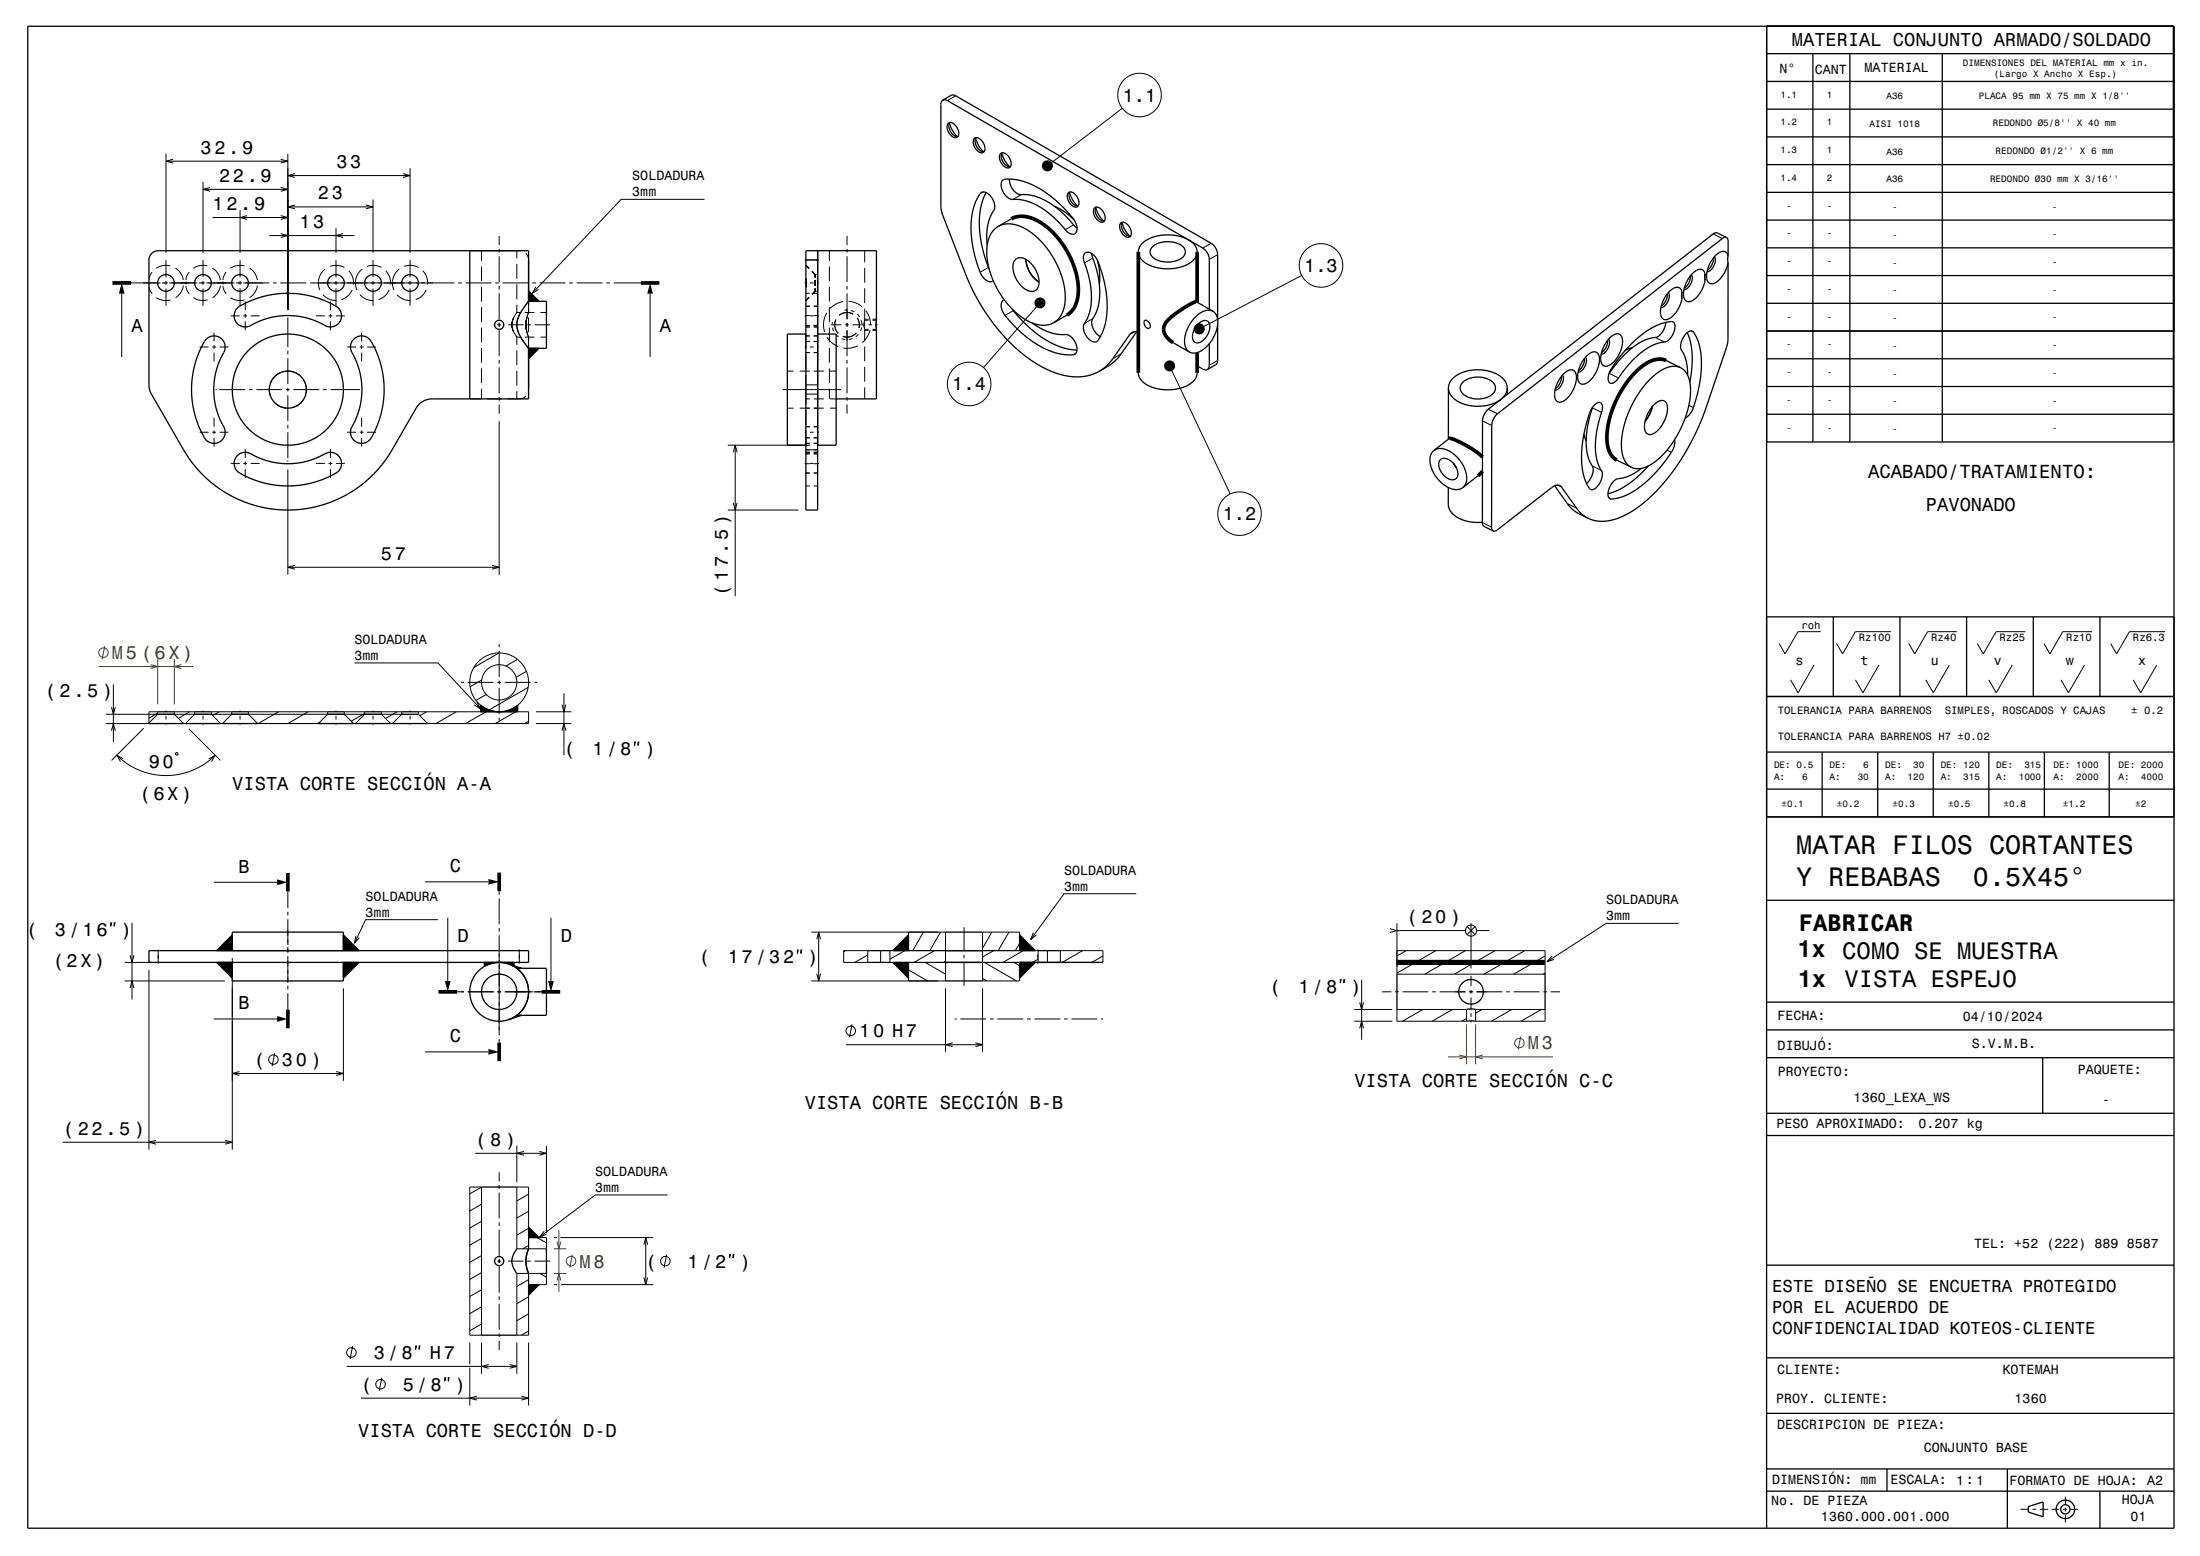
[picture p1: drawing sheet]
<svg xmlns="http://www.w3.org/2000/svg" width="594mm" height="420mm" viewBox="0 0 594 420" stroke-linecap="round" stroke-linejoin="round" font-family="sans-serif">
<g fill="#000">
<path d="M32.9 76.4l.7 2.9h-1.5z" fill-rule="evenodd"/>
<path d="M175.5 76.4l.8 2.9h-1.5z" fill-rule="evenodd"/>
<path d="M142.7 78.5l2.8 2.8h-2.8z" fill-rule="evenodd"/>
<path d="M142.7 94h2.8l-2.8 2.8z" fill-rule="evenodd"/>
<path d="M129.8 190.4a7.9 7.9 0 0 0 5 1.7h-5z" fill-rule="evenodd"/>
<path d="M134.8 192.1h.9a7.9 7.9 0 0 0 4.1-1.7v1.7z" fill-rule="evenodd"/>
<path d="M74.8 237.4l2.9 .7-2.9 .8z" fill-rule="evenodd"/>
<path d="M131.9 237.3l2.9 .7-2.9 .8z" fill-rule="evenodd"/>
<path d="M58.5 256.6l4.2-4.2v4.2z" fill-rule="evenodd"/>
<path d="M58.5 259.8h4.2v4.2z" fill-rule="evenodd"/>
<path d="M92.7 252.4l4.3 4.2h-4.3z" fill-rule="evenodd"/>
<path d="M92.7 259.8h4.3l-4.3 4.2z" fill-rule="evenodd"/>
<path d="M130.8 259.8h4l-1.7 .2-2.3 .9z" fill-rule="evenodd"/>
<path d="M134.8 259.8h4v1.1l-2.4-.9z" fill-rule="evenodd"/>
<path d="M241 256.6l4.3-4.2v4.2z" fill-rule="evenodd"/>
<path d="M241 259.8h4.3v4.2z" fill-rule="evenodd"/>
<path d="M275.3 252.4l4.2 4.2h-4.2z" fill-rule="evenodd"/>
<path d="M275.3 259.8h4.2l-4.2 4.2z" fill-rule="evenodd"/>
<path d="M74.8 274.3l2.9 .7-2.9 .8z" fill-rule="evenodd"/>
<path d="M120.1 264.8h1.6l-.8 2.9z" fill-rule="evenodd"/>
<path d="M137.3 260.2l3.5 1.2h-1.3z" fill-rule="evenodd"/>
<path d="M137.3 275.2l2.2-1.1h1.3z" fill-rule="evenodd"/>
<path d="M148 264.8h1.5l-.7 2.9z" fill-rule="evenodd"/>
<path d="M131.9 283.2l2.9 .7-2.9 .8z" fill-rule="evenodd"/>
<path d="M142.7 331.2l2.8 2.9h-2.8z" fill-rule="evenodd"/>
<path d="M142.7 346.8h2.8l-2.8 2.8z" fill-rule="evenodd"/>
<circle cx="282.8" cy="44.8" r="1.5"/>
<circle cx="280.8" cy="81.8" r="1.5"/>
<circle cx="315.8" cy="98.8" r="1.5"/>
<circle cx="323.8" cy="88.8" r="1.5"/>
</g>
<g fill="none" stroke="#000" stroke-width=".27">
<path d="M258 25.9l-2.2 1.3M303 29.2l-20.2 15.6M44.8 41.5v26.7M44.8 43.5h32.9M46.7 43l-1.9 .5 1.9 .5M54.8 49.1v19.1M54.8 51.1h22.9M56.7 50.6l-1.9 .5 1.9 .5M57.4 58.7h20.3M64.8 56.7v11.5M66.7 58.2l-1.9 .5 1.9 .5M75.8 58.2l1.9 .5-1.9 .5"/>
<path d="M75.8 50.6l1.9 .5-1.9 .5M75.8 43l1.9 .5-1.9 .5M77.7 41.5v42.2M77.7 55.8h23M77.7 47.4h33M79.6 55.3l-1.9 .5 1.9 .6M79.6 46.9l-1.9 .5 1.9 .5M98.8 55.3l1.9 .5-1.9 .6M100.7 53.8v14.4M108.8 46.9l1.9 .5-1.9 .5M110.7 45.4v22.8M190.2 53.8h-22.5l-24 25.4"/>
<path d="M265.4 51.8l-.8 .5M275.7 52.5l-2.2 1.3M32.9 79.3v17.1M35.4 76.4h7.9M40.2 77.6l.9 1.7M41.1 73.5l-.9 1.7M43.7 76.4h1.6M44.8 70.2v4.7M44.8 75.9v1M44.8 77.9v4.6M45.7 76.4h7.6M46 71.8a4.7 4.7 0 0 0-3.8 .6"/>
<path d="M47.4 72.4a4.8 4.8 0 0 1 2.1 3.2M49.5 77.1a4.7 4.7 0 0 1-2.1 3.3M50.2 77.2l.3 1.1 .6 1M50.2 76v.8M51.1 73.5l-.7 1-.2 1.1M53.7 76.4h1.6M54.8 70.2v4.7M54.8 75.9v1M54.8 77.9v4.6M55.7 76.4h7.6M56 71.8a4.7 4.7 0 0 0-3.8 .6M57.4 72.4a4.8 4.8 0 0 1 2.1 3.2"/>
<path d="M59.5 77.1a4.8 4.8 0 0 1-2.1 3.3M60.2 77.2l.2 .8 .7 1.3M60.2 76v.8M61.1 73.5l-.7 1-.2 1.1M63.7 76.4h1.6M64.8 70.2v4.7M64.8 75.9v1M64.8 77.9v4.6M65.7 76.4h7M66 71.8a4.7 4.7 0 0 0-3.8 .6M67.4 72.4a4.8 4.8 0 0 1 2.1 3.2M69.5 77.1a4.8 4.8 0 0 1-2.1 3.3"/>
<path d="M72.7 63.6h23M73.7 76.4h1M75.7 76.4h7M75.8 63.1l1.9 .5-1.9 .5M83.7 76.4h39M86 76.4l.4 1.9M86 76.3v.1M87.2 79.6a4.7 4.7 0 0 0 3.6 1.5M87.8 72.6a4.7 4.7 0 0 0-1.8 3.4M89.1 71.9a4.8 4.8 0 0 1 3.9 .3M90.7 61.6v6.6M90.7 70.2v4.7"/>
<path d="M90.7 75.9v1M90.7 77.9v4.6M92.6 63.1l-1.9 .5 1.9 .5M94.2 73.1a4.7 4.7 0 0 1 1.2 3.7M95.1 78.2a4.7 4.7 0 0 1-2.9 2.7M96 76.4l.4 1.9M96 76.3v.1M97.2 79.6a4.7 4.7 0 0 0 3.6 1.5M97.8 72.6a4.7 4.7 0 0 0-1.8 3.4M99.1 71.9a4.8 4.8 0 0 1 3.9 .3M100.7 70.2v4.7M100.7 75.9v1"/>
<path d="M100.7 77.9v4.6M104.2 73.1a4.7 4.7 0 0 1 1.2 3.7M105.1 78.2a4.8 4.8 0 0 1-2.9 2.7M106 76.4l.4 1.9M106 76.3v.1M107.2 79.6a4.7 4.7 0 0 0 3.6 1.5M107.8 72.6a4.7 4.7 0 0 0-1.8 3.4M109.1 71.9a4.8 4.8 0 0 1 3.9 .3M110.7 70.2v4.7M110.7 75.9v1M110.7 77.9v4.6M114.2 73.1a4.8 4.8 0 0 1 1.2 3.7"/>
<path d="M115.1 78.2a4.8 4.8 0 0 1-2.9 2.7M123.7 76.4h1M125.7 76.4h7M130 67.7v2.7M130 71.9v4M130 77.4v4M133.7 76.4h1M134.8 63.7v2.5M134.8 67.2v1M134.8 69.2v7M134.8 77.2v1M134.8 79.2v7"/>
<path d="M135.7 76.4h7M139.5 67.7v2.1M139.5 71.3v4M139.5 76.8v4M140.2 67.7h.4M142 68.4l.5 .8 .2 1M143.7 76.4h1M144.7 77.4l-1 1.8 1.7-1.1M145.7 76.4h7M153.7 76.4h1M155.7 76.4h7M163.7 76.4h1"/>
<path d="M165.7 76.4h7.3M175.5 79.3v17.1M217.3 70.2h3.8M217.3 76.4h.4M217.6 75.2l.1 1.2-.1 1.2M217.6 71.6l.8 .9M217.6 79.2h1M218.7 76.4h1M219.3 73.3l.8 .8M219.7 79.2h1.1M220.1 74.1v.8M220.1 75.6v1.5"/>
<path d="M220.1 77.9v.7M220.1 78.6l-.8 .9M220.1 78.6h.2M220.1 74.1h.2M220.5 78.6h.3M220.5 74.1h.3M220.7 76.4h.4M223.9 67.7v2.7M223.9 71.9v4M223.9 77.4v4M228.7 63.7v2.5M228.7 67.2v1"/>
<path d="M228.7 69.2v7M228.7 77.2v1M228.7 79.2v7M233.5 67.7v3.1M233.5 72.3v4M233.5 77.8v4M266.9 72.2l-2.3 1.3M289.9 60.7l-2.3 1.3M295 69.7l-2.2 1.3M327 65.7l-2.3 1.3M328.8 68.7l-2.3 1.3M351.5 74.4l-27.7 14.4"/>
<path d="M462.6 63.1l2.4 1.3M42.2 80.3a4.8 4.8 0 0 0 3.8 .7M52.2 80.3a4.8 4.8 0 0 0 3.8 .7M53.9 93.7h2.4M57.3 93.7h1M57.8 89.8v2.4M57.8 93.2v1M57.8 95.2v2.4M59.3 93.7h2.4M62.2 80.3a4.8 4.8 0 0 0 3.8 .7M62.3 85.3h2.4M65.7 85.3h1"/>
<path d="M66.2 81.4v2.4M66.2 84.8v1M66.2 86.8v2.4M67.7 85.3h2.4M77.7 85.7v8M77.7 94.7v1M77.7 96.7v7M85.3 85.3h2.4M88.7 85.3h1M89.2 81.4v2.4M89.2 84.8v1M89.2 86.8v2.4"/>
<path d="M90.7 85.3h2.4M93.7 93.7h2.4M97.1 93.7h1M97.6 89.8v2.4M97.6 93.2v1M97.6 95.2v2.4M99.1 93.7h2.4M130 82.9v4M130 88.4v4M130 93.9v4M130 99.4v4M133.2 87.7h.1"/>
<path d="M134.3 87.7h1M134.8 87.2v1M134.8 89.2v7M134.8 97.2v1M134.8 99.2v7M136.3 87.7h.1M137.2 87.7h4.2M138.2 87.7l.5 1.9M138.2 87.7a6.1 6.1 0 0 0 1.3 3.3v-.1M138.7 85.8l-.5 1.9M139.5 84.5v-.2l-1.1 2.1-.2 1.3M139.5 82.3v2h1.1"/>
<path d="M139.5 94.6v4M140.7 84.2a5.8 5.8 0 0 0-.8 5.4M141.5 82.9l1.2-1.6v3M141.7 91h2.6M141.7 84.3h2.6M142 87.7l.3 1.9M142 87.7l.1 1.5 .6 1.7M142.3 85.7l-.3 2M142.4 87.7h1M142.7 84.4l-.6 1.7-.1 1.6M142.7 91v3l-2.1-3h-1.1v2.1M142.7 85.7v4"/>
<path d="M144.4 87.7h4.1M145.9 91h1.6M145.9 84.3h1.6M217.3 93.7h.4M217.3 85.3h.4M217.6 95.2h1M217.6 92.2h1M217.6 87.8h1M217.6 82.7h1M217.6 90.7h1M217.6 88.3h1M217.6 85.2h1"/>
<path d="M217.6 90.2v4M217.6 95.7v4M218.4 80.3l-.8 .8M218.7 93.7h1M218.7 85.3h1M219.7 95.2h1.1M219.7 92.2h1.1M219.7 87.8h1.1M219.7 82.7h1.1M219.7 90.7h1.1M219.7 88.3h1.1M219.7 85.2h1.1"/>
<path d="M220.7 93.7h.4M220.7 85.3h.4M220.8 90.2v2.5M220.8 94.2v4M220.8 99.7v4M223.2 84.4a6.3 6.3 0 0 0-.5 5.2M223.3 91a6.3 6.3 0 0 0 3 2.5M223.9 82.9v4M223.9 88.4v4M223.9 93.9v4M223.9 99.4v4M224.4 87.7h2.8"/>
<path d="M224.8 87l-.1 .5M224.8 88.5l.3 .9M225.6 90.3l.8 .6M225.7 86.3a3.3 3.3 0 0 0 .6 3.7M227.3 91.4l.9 .2M227.6 81.4a6.3 6.3 0 0 0-3.5 1.8M228.2 87.7h1M228.7 87.2v1M228.7 89.2v7M228.7 97.2v1M228.7 99.2v7M228.7 83.7h-.7"/>
<path d="M229.1 81.3a6.3 6.3 0 0 1 3.7 1.5M229.7 83.8l1 .4M230.2 91.4l-1 .2M230.2 87.7h3.3M230.3 84.8a3.3 3.3 0 0 0-3.7 .3M231.2 89.8a3.3 3.3 0 0 1-3.6 1M231.4 85.8l.6 1.4-.1 1.3M231.5 84.8l.6 .7M231.6 93.3a6.4 6.4 0 0 1-3.9 .6M231.8 90.2l-.7 .7M232.5 86.5l.2 .9M232.6 88.4l-.3 1"/>
<path d="M233.5 86.4l-.2 1.3 .2 1.2M233.5 83.3v3.1M233.5 88.9v3.1M233.5 93.5v4M233.5 99v4M233.5 86.4h1M233.5 88.9h1M233.5 86.2h1M233.5 89.2h1M233.8 83.9a6.3 6.3 0 0 1 1.2 3.7M234.5 87.7h1M234.9 89.1a6.4 6.4 0 0 1-2 3.4"/>
<path d="M235.6 86.4h1l-.1 1.2M235.6 86.2h1M235.6 89.2h1M236.5 87.7h.5M236.5 87.7l.1 1.2h-1M273.6 83.8l-2.2 1.3M280.8 81.8l-15.3 17.4M290.5 95.3l-.8 .5M295 86l-2.2 1.3M302.7 95.5l-2.2 1.3M306.3 89.5l-1.3 .8M315.8 98.8l16.4 34.5"/>
<path d="M328.8 97.3l-2.3 1.3M447 91.1l2.4 1.2M456.6 89.3l.6 .3M53.9 116.7h2.4M57.3 116.7h1M57.8 112.8v2.4M57.8 116.2v1M57.8 118.2v2.4M58.2 105.2h.3M59.2 105.2h7M59.3 116.7h2.4M67.2 105.2h1"/>
<path d="M69.2 105.2h7M72.7 104.8l.1 1.1 .3 1.2M73.9 108.4a5 5 0 0 0 3.5 1.8M75.8 100.5a5 5 0 0 0-2.7 2.8M77.2 105.2h1M77.3 100.2a5 5 0 0 1 3.7 1.2M77.7 104.7v1M77.7 106.7v7M77.7 114.7v1M77.7 116.7v7M79.2 105.2h7M82 102.5a5 5 0 0 1 .6 3.9"/>
<path d="M82 107.7a5 5 0 0 1-3.1 2.3M87.2 105.2h1M89.2 105.2h8M93.7 116.7h2.4M97.1 116.7h1M97.6 112.8v2.4M97.6 116.2v1M97.6 118.2v2.4M99.1 116.7h2.4M130 104.9v2.8h-3.2M131.5 107.7h4M134.8 107.2v1"/>
<path d="M134.8 109.2v2.5M134.8 113.7v41.4M139.5 100.1v4M139.5 105.6v2.1M142 106.9l-1.3 .7-3.7 .1M142.7 105.2v.4M211.3 105.2h15.8M212.6 110.2h1.7M212.6 100.2h1.7M215.9 110.2h2.7M215.9 100.2h2.7M217.3 116.7h.4"/>
<path d="M217.6 107.7h1M217.6 103.9h3.2M217.6 106.4h3.2M217.6 118.2h1M217.6 115.2h1M217.6 119.7h1M217.6 101.2v8M217.6 110.7v4M217.6 116.2v4M218.7 116.7h1M219.7 107.7h2.7M219.7 110.2h2.7"/>
<path d="M219.7 118.2h1.1M219.7 115.2h1.1M219.7 119.7h1.1M219.7 100.2h2.7M220.7 116.7h.4M220.8 105.2v2.5M223.9 104.9v2.8M224.1 107.7h1.7M224.1 110.2h1.7M224.1 100.2h1.7M228.7 107.2v1M228.7 109.2v2.5"/>
<path d="M233.5 104.5v3.2M400.3 113.6l2.5 1.3M401.8 110.5l2.5 1.2M429.9 110.1l2.5 1.2M434.5 100.8l2.5 1.2M456 109.4l1.2 .6M62.3 125.1h2.4M65.7 125.1h1M66.2 121.2v2.4M66.2 124.6v1M66.2 126.6v2.4M67.7 125.1h2.4"/>
<path d="M77.7 124.3v.4M77.7 126.7v28.4M85.3 125.1h2.4M88.7 125.1h1M89.2 121.2v2.4M89.2 124.6v1M89.2 126.6v2.4M90.7 125.1h2.4M196.5 137.7h19.1M196.5 120.2h22.3M198 135.7l.5 2 .5-2M198 122.1l.5-1.9 .5 1.9"/>
<path d="M198.5 120.2v40.8M217.3 125.1h.4M217.6 121.4h3.2M217.6 122.5h1M217.6 127.7h1M217.6 122.1h1M217.6 131.2h1M217.6 125.2h1M218.7 125.1h1M219.7 122.5h1.1M219.7 127.7h1.1M219.7 122.1h1.1"/>
<path d="M219.7 131.2h1.1M219.7 125.2h1.1M220.7 125.1h.4M420.5 130.9l1.1 .6M423.2 135.9l2.5 1.3M429.9 125.8l2.5 1.2M434.4 134.4l.7 .3M450.1 121.5l1.2 .6M77.7 153.1h57.1M79.6 152.6l-1.9 .5 1.9 .5M132.8 152.6l2 .5-2 .5M400.2 141.1l2.5 1.2"/>
<path d="M95.7 178.9h22.5l11.5 12.4M134.7 176.3l-6.8 3.9M134.8 173.9v.8M134.8 175.7v7M139.7 178l-3.1 1.8M489.8 179.5l-4.3 7.5-2-3.5M491.6 170.5h-6.1l-3.5 6-1.6-2.8M507.3 179.5l-4.3 7.5-2-3.5M510.6 170.5h-9.7l-3.4 6-1.6-2.8M526.3 179.5l-4.3 7.5-2-3.5M528.3 170.5h-7.9l-3.4 6-1.6-2.8M543.3 179.5l-4.3 7.5-2-3.5"/>
<path d="M546.8 170.5h-7.9l-3.4 6-1.6-2.8M562.8 179.5l-4.3 7.5-2-3.5M564.8 170.5h-7.9l-3.4 6-1.6-2.8M582.3 179.5l-4.3 7.5-2-3.5M584.6 170.5h-9.6l-3.5 6-1.6-2.8M28.6 195.3h77.9M28.6 192.8h80.4M30.1 190.9l.5 1.9 .5-1.9M30.1 197.2l.5-1.9 .5 1.9M30.6 184.7v15.6M38.8 196.6l-8.7 8.7M40.2 192.1h2.4v.7l-2.4 2.4z"/>
<path d="M42.6 192.5l-2.4 1.4M44.8 191.8v.4M44.8 193.2v1M44.8 195.2v.4M49.6 195.3l-2.5-2.5v-.7h5.5v.7l-2.4 2.5M51 196.7l8.5 8.6M51.2 192.1l-3 1.8M54.8 191.8v.4M54.8 193.2v1M54.8 195.2v.4M59.2 192.1l-1.8 1.1M59.6 195.3l-2.5-2.5v-.7h5.5v.7l-2.4 2.5"/>
<path d="M64.8 191.8v.4M64.8 193.2v1M64.8 195.2v.4M67.2 192.1l-.1 .1M69.6 195.3l-2.5-2.5v-.7h21.4v.7l-2.5 2.5M75.2 192.1l-5.5 3.2M83.2 192.1l-5.5 3.2M86.3 195l-.6 .3M90.7 191.8v.4M90.7 193.2v1M90.7 195.2v.4M95.5 195.3l-2.5-2.5v-.7h5.5v.7l-2.5 2.5"/>
<path d="M98.5 192.6l-3.7 2.1M100.7 191.8v.4M100.7 193.2v1M100.7 195.2v.4M105.5 195.3l-2.5-2.5v-.7h5.5v.7l-2.5 2.5M107.2 192.1l-3.1 1.8M110.7 191.8v.4M110.7 193.2v1M110.7 195.2v.4M113 192.1h29.7v3.2h-27.2l-2.5-2.5zM115.2 192.1l-1.8 1.1M123.2 192.1l-5.5 3.2"/>
<path d="M124.5 184.2h.8M126.3 184.2h7M128.8 189.5l.9 1.8-1.7-1.1M130.1 183.6l-3.2 1.8M131.2 192.1l-5.5 3.2M131.3 187.5l-2.8 1.6M134.3 184.2h1M134.8 183.7v1M134.8 185.7v7M134.8 193.7v.8M136.3 184.2h7M139.2 192.1l-5.5 3.2"/>
<path d="M142.1 181.2l-2.8 1.6M142.6 185.6l-10.5 6M142.7 194.7l-1 .6M144.3 184.2h.8M144.7 195.3h9.6M144.7 192.1h9.6M151.7 190.2l.6 1.9 .5-1.9M151.7 197.2l.6-1.9 .5 1.9M152.3 187.1v16.7M31.5 203.8l2.7 2.3 3.5 1.9 3.4 1 3.7 .3 3.7-.3 3.6-1.1 3.1-1.7 2.9-2.4M33.3 204.8l-1.8-1 1 1.8M47.4 203.4l.5-.3 .2 .5-.5 .2z"/>
<path d="M56.4 204.8l1.7-1-1 1.8M171.3 200.3h.3l-.3 .9zM172.3 200.3h.2l-.2 .9zM57.7 238.1h17.1M114.8 238h17.1M29.9 249.1h.2l-.2 .9zM30.8 249.1h.3l-.3 .9zM33.6 259.8h7.1M35.1 257.8l.5 2 .6-2M35.6 249.1v20.7M42.7 256.3v3.8M62.7 258.6v51.7"/>
<path d="M77.7 240.6v4.5M77.7 246.1v1M77.7 248.1v7M77.7 255.6v1.5M77.7 258.1v7.2M96.1 252.6l-.4 2 1.3-1.5M118.2 248.2h-19.5l-3 6.4M120.9 247.7v17.1M134.8 240.5v1M134.8 242.5v7M134.8 250.5v1M134.8 252.5v27"/>
<path d="M140.2 256.3v3.8M148.8 247.7v17.1M215.3 256.4h.2l-.2 1zM216.2 256.4h.3l-.3 1zM219 251.6h36.3v13.2h-36.3M220.5 253.5l.5-1.9 .6 1.9M221 251.6v13.2M227.8 256.6h6.5v3.2h-6.5zM228.3 256.6l-.5 .3M234.3 257.8l-3.5 2M237.8 256.6v3.2M244.3 256.6l-4 2.3"/>
<path d="M245.3 251.6v5M245.3 259.8v5M249.3 251.6l-2.9 5M249.8 259.8l5.5 3.2M252.3 256.6l-5.5 3.2M253.9 251.6l-2.8 5M255.3 259.5l-.5 .3M255.3 256.6h-15v3.2h15M260.3 250.3v6.4M260.3 257.7v1M260.3 259.7v6.4M265.3 256.6h15v3.2h-15"/>
<path d="M265.8 259.8l8.6 5M267.8 251.6l-2.5 4.3M268.3 256.6l-3 1.7M272.4 251.6l-2.9 5M273.8 259.8l1.5 .8M275.3 254.6l-1.2 2M275.3 256.6v-5h-10v13.2h10v-5M276.3 256.6l-5.5 3.2M279 251.7l-.7 1.9 1.5-1.3M280.2 256.3v.4M280.2 257.7v1M280.2 259.7v.4"/>
<path d="M280.3 258.9l-1.5 .9M282.8 256.6v3.2M286.3 256.6h11.5v3.2h-11.5zM292.3 256.6l-5.5 3.2M297.8 258l-3 1.8M306.8 241.2h-19.5l-9 12.4M375.2 250.7l2 .5-2 .5M377.2 259.8h40M377.2 249.2v13.8h40v-6.4h-40M377.2 251.2h18.5M379.7 256.6l-2.5 1.4M387.7 256.6l-10.5 6.1"/>
<path d="M395.7 256.6l-11 6.4M396.1 250.1l2.1 2.2M397.2 249.2v12.2M398.2 250.1l-2.1 2.2M398.7 251.2h3.5M403.7 256.6l-11 6.4M411.7 256.6l-11 6.4M417.2 258l-8.5 5M419 258.1l-1.3 1.5 1.9-.6M453.2 249.2h-19.5l-16 10.4M33.6 264.8h27.1M35.1 266.7l.5-1.9 .6 1.9"/>
<path d="M40.2 261.8v48.5M57.7 275h17.1M77.7 266.1v1M77.7 268.1v4.4M92.7 266.8v25M123.4 267.7h1.9M124.5 267.7h.8M126.3 267.7h7M134.3 267.7h1M136.3 267.7h7.7M144.3 267.7h4M220.5 262.8l.5 2 .6-2"/>
<path d="M230.1 276.5l-.7 3.5M245.3 261.8l5.1 3M255.3 266.8v17.2M257.8 275h.5M259.3 275h7M265.3 264.1l1.1 .7M265.3 266.8v17.2M267.3 275h1M269.3 275h7M277.3 275h1M279.3 275h7M287.3 275h1"/>
<path d="M289.3 275h7M297.3 275h.5M361.9 264.4h.2l-.2 1zM362.8 264.4h.3l-.3 1zM365.6 275.7h10.3M365.6 272.5h10.3M367.1 277.6l.5-1.9 .6 1.9M367.1 270.5l.5 2 .6-2M367.6 264.4v16.3M373.2 267.7h2.5M376.7 267.7h1M377.2 272.5h18.7v3.2h-18.7z"/>
<path d="M378.7 267.7h7M384.2 272.5l-5.5 3.2M386.7 267.7h1M388.7 267.7h7M392.2 272.5l-5.5 3.2M395.9 274.9l-1.2 .8M396.7 267.7h1M397.2 263.4v2.8M397.2 267.2v1M397.2 269.2v3.3M397.2 273.5v1M397.2 275.5v.5"/>
<path d="M398.4 272.5h18.8v3.2h-18.8zM398.7 267.7h7M400.2 272.5l-1.8 1M406.7 267.7h1M408.2 272.5l-5.5 3.2M408.7 267.7h7M416.2 272.5l-5.5 3.2M416.7 267.7h1M417.2 262.7l-.5 .3M418.7 267.7h2.5M62.7 289.8h30M64.6 289.2l-1.9 .6 1.9 .5"/>
<path d="M74.2 284.3l-.7 3.5M90.8 289.2l1.9 .6-1.9 .5M114.8 283.9h17.1M134.8 280.5v.9M228.4 282h36.9M257.2 281.5l-1.9 .5 1.9 .5M263.4 281.5l1.9 .5-1.9 .5M16.9 308.3h45.8M42.1 307.8l-1.9 .5 1.9 .5M60.8 307.8l1.9 .5-1.9 .5M128.3 311.3h19.2M134.8 316.4v2.5"/>
<path d="M134.8 319.9v1M139.5 309.3v9.8M141.5 310.8l-2 .5 2 .5M145.6 310.8l1.9 .5-1.9 .5M147.5 309.3v23.5M126.8 320.4h3.2v40h-3.2zM130 338.9l-3.2 1.8M130 334.3l-3.2 1.8M130 329.7l-3.2 1.8M130 325l-3.2 1.9M130 320.4l-3.2 1.9M134.8 321.9v7"/>
<path d="M134.8 329.9v1M134.8 331.9v7M134.8 339.9v1M142.7 336.2l-1.5 .9M142.7 331.6l-3.2 1.8M142.7 326.9l-3.2 1.9M142.7 322.3l-3.2 1.9M142.7 334.1h4.8v3h-8v-16.7h3.2v16.7M145 334.1l2.5 1.4M146.9 332.3l-1.2 1.6 1.9-.7M149.5 334.1h.9M151.3 334.1h25.1"/>
<path d="M173.8 336l.6-1.9 .5 1.9M174.4 334.1v12.7M180 338.7l-.7 3.5M180.2 322.5h-19.5l-15 11.4M197 338.7h.2l-.2 .9zM197.9 338.7h.3l-.3 .9zM130 357.4l-3.2 1.8M130 352.8l-3.2 1.8M130 348.1l-3.2 1.9M130 343.5l-3.2 1.8M133.2 340.4h.1M134.3 340.4h1"/>
<path d="M134.8 341.9v7M134.8 349.9v1M134.8 351.9v7M134.8 359.9v1M136.3 340.4h.1M137.2 340.4h4.1M142.3 340.4h1M142.7 346.6l.3 .2M142.7 359.3l-1.9 1.1M142.7 354.7l-3.2 1.8M142.7 350l-3.2 1.9M142.7 345.4l-3.2 1.9"/>
<path d="M142.7 343.7v16.7h-3.2v-16.7h8v3.1h-4.8M144.3 340.4h4.2M145.8 343.7l1.7 1M149.5 346.8h1M151.5 346.8h24.9M173.8 344.8l.6 2 .5-2M93.6 368.8h45.9M95.2 363.3l-.7 3.5M97.4 377.4h45.3M103.1 371.9l-.7 3.5M112.2 363.3h.3l-.3 1zM113.2 363.3h.2l-.2 1z"/>
<path d="M120.1 371.9h.2l-.2 .9zM121 371.9h.3l-.3 .9zM126.8 362.4v5.9M126.8 369.2v10.2M128.8 376.9l-2 .5 2 .5M130 362.4v8.4M131.9 368.3l-1.9 .5 1.9 .5M134.8 361.9v2.5M137.6 368.3l1.9 .5-1.9 .5M139.5 362.4v8.4M140.8 376.9l1.9 .5-1.9 .5M142.7 362.4v17"/>
<path d="M545.6 407.4h2.2M548.8 407.4h1M550.8 407.4h2.2M553.9 407.4h2.1M557 407.4h1M557.6 404v2M557.6 407v1M557.6 409v2M559 407.4h2.1"/>
<circle cx="307.7" cy="25.6" r="5.9"/>
<circle cx="356.7" cy="71.7" r="5.9"/>
<circle cx="261.7" cy="103.6" r="5.9"/>
<circle cx="334.7" cy="138.6" r="5.9"/>
<circle cx="134.8" cy="184.2" r="7.9"/>
<circle cx="134.8" cy="184.2" r="4.8"/>
<circle cx="397.2" cy="251.2" r="1.5"/>
<circle cx="229.7" cy="278.2" r="1.28"/>
<circle cx="73.8" cy="286" r="1.28"/>
<circle cx="179.6" cy="340.4" r="1.28"/>
<circle cx="94.9" cy="365.1" r="1.28"/>
<circle cx="102.7" cy="373.6" r="1.28"/>
</g>
<g fill="none" stroke="#804000" stroke-width=".27">
<path d="M26.6 179.9h25.6M28.3 174.4l-.7 3.5M40.6 179.4l2 .5-2 .5M42.6 177.9v12.2M47.1 177.9v12.2M49 179.4l-1.9 .5 1.9 .5M395.9 276.5v10.8M398.4 276.5v10.8M410.6 279.8l-.7 3.5M390.9 285.3h28.4M394 284.8l1.9 .5-1.9 .5M400.3 284.8l-1.9 .5 1.9 .5"/>
<path d="M149.5 337.1h1.4M150.4 335.1l.5 2 .5-2M150.9 332.1v16.6M150.9 337.1h2M154.5 338.7l-.7 3.5M149.5 343.7h3.4M150.4 345.7l.5-2 .5 2"/>
<circle cx="27.9" cy="176.2" r="1.28"/>
<circle cx="410.3" cy="281.5" r="1.28"/>
<circle cx="154.2" cy="340.4" r="1.28"/>
</g>
<g fill="none" stroke="#000" stroke-width=".35">
<path d="M7.5 7.1h579.5v405.4h-579.5zM477 7.1v405.4M477 7h109.8v112.3h-109.8zM477 14.5h109.8M489.5 14.5v104.8M499.5 14.5v104.8M524.4 14.5v104.8M254.6 27l-.4 .5-.2 .7 .1 28.6 7.1 18.4 3.1 6.2 3.4 5.2 4.2 5.1 4.6 4.1 4.4 3 4.4 2 4.2 .9h2l1.9-.2 1.7-.5 1.7-.8M254.6 27l.5-.1 .7 .3 68.9 39.8a3.9 3.9 0 0 1 1.8 3v13.5M254.6 27l2.3-1.3 1.1 .2 69 39.8a3.9 3.9 0 0 1 1.8 3v17.5M256 33.3a2.06 2.06 0 0 1 2.6 1.6l.2 .5a1.17 1.17 0 0 1-.4 1.7 1.17 1.17 0 0 1-1.7-.6 2.57 2.57 0 0 1-.7-3.2zM256.3 33.2a7.9 7.9 0 0 0 2.2 3.7"/>
<path d="M256.4 33.1a2.87 2.87 0 0 0 2.2 3.8M263.1 37.3a2.05 2.05 0 0 1 2.6 1.7 1.38 1.38 0 0 1-.7 2.3 2.86 2.86 0 0 1-1.9-4zM263.4 37.3a8 8 0 0 0 2.1 3.7M263.5 37.2a2.87 2.87 0 0 0 2.2 3.8M477 36.9h109.8M477 29.5h109.8M477 22h109.8M266.2 52l-.8 1.9-.7 2.4-.2 2.3-.1 2.6 .8 5.7 1.9 5.7M270.2 41.4a2.04 2.04 0 0 1 2.6 1.7 1.38 1.38 0 0 1-.7 2.2 2.86 2.86 0 0 1-1.9-3.9zM270.5 41.4a8 8 0 0 0 2.1 3.7M270.6 41.2a2.88 2.88 0 0 0 2.2 3.9M270.7 48.7l.5-.3 .8-.1 2.6 .2 2.2 .6 2.6 1.1 2.3 1.3 2.3 1.7 2.5 2.2 2.3 2.5a4.6 4.6 0 0 1 1.7 4.9 1.78 1.78 0 0 1-2.7-.6l-3.1-3.3-3.3-2.6-3.5-1.8-3.2-.7a3.7 3.7 0 0 1-4-5.1z"/>
<path d="M272.6 48.3a3.9 3.9 0 0 0 4.7 4.2l3.2 .8 3.5 1.9 3.3 2.7 3.5 3.7M273.1 59.1l-3.6 2M284.7 55.7l2.6 1.4 2.7 2.3M288.5 52a2.05 2.05 0 0 1 2.6 1.7 1.38 1.38 0 0 1-.7 2.2 2.86 2.86 0 0 1-1.9-3.9zM288.8 51.9a7.9 7.9 0 0 0 2.1 3.7M288.9 51.8a2.88 2.88 0 0 0 2.2 3.8M295.6 56.1a2.05 2.05 0 0 1 2.6 1.7 1.38 1.38 0 0 1-.7 2.2 2.86 2.86 0 0 1-1.9-3.9zM295.9 56a7.9 7.9 0 0 0 2.1 3.7M296 55.9a2.88 2.88 0 0 0 2.2 3.8M303 60a2.87 2.87 0 0 0 2.2 3.8M477 59.4h109.8M477 51.9h109.8"/>
<path d="M477 44.4h109.8M126.8 67.7v40M142.7 78.5l2.8 2.8M217.6 75.2l.1 1.2-.1 1.2M220.8 67.7v70h-3.2v-70h19l-.1 20M266.5 66.2l-.1-2.5 .2-2.1 .4-2.1 .7-1.6a3.8 3.8 0 0 0-2.4-6.1 5.3 5.3 0 0 0-2 3l-.9 3.4-.2 4.2 .6 4.8 1.2 4.5a5.5 5.5 0 0 0 3.2 4.4l1-.3M269.5 61.1l1.6-.6 1.8-.1 1.9 .5 2.1 .9 1.9 1.3 2.1 1.8 2 2.4 1.5 2.3 1.4 2.7 1 2.7 .6 2.5 .2 2.6-.2 2.3-.6 2-.9 1.6-1.4 1.1M269.5 61.1l-1.3 1.1-1 1.6-.6 1.9-.2 2.1 .2 2.5 .6 2.7 1 2.7 1.3 2.7 1.6 2.5 1.9 2.2 1.9 1.8 2.2 1.5 2.2 1 1.8 .4 1.9-.1 1.5-.6M274.2 70a2.88 2.88 0 0 1 3.9 .9 6.5 6.5 0 0 1 2 6.9 2.46 2.46 0 0 1-3.8-.1 6.8 6.8 0 0 1-2.5-7.2zM277 70a7.8 7.8 0 0 0 3.6 6.2M292.9 68.4a2.02 2.02 0 0 1 2.8 1l.9 1.5 1.2 3.8 .7 3.4 .4 2.8v2.9l-.2 2.3-.6 2.4-.9 2.2a1.85 1.85 0 0 1-2.2 1.5 4 4 0 0 1-2.1-5l1.2-2.7 .6-3.7-.3-3.8-1-4.5a4.7 4.7 0 0 1-.6-4zM294.8 68.4l1.6 5.5 .5 4-.2 3.9-1 3.1a3.8 3.8 0 0 0 1.4 6"/>
<path d="M296.3 70.2l.6 3.3-.1 3.2M302.6 60.2a2.05 2.05 0 0 1 2.6 1.6 1.38 1.38 0 0 1-.7 2.3 2.86 2.86 0 0 1-1.9-3.9zM302.9 60.1a7.9 7.9 0 0 0 2.2 3.7M308.4 65.7l1.1-.8 1.5-.8 3.3-.7 3.4 .2 1.6 .4 1.6 .7a3.3 3.3 0 0 1 1.6 5.2l-1.1 1-1.2 .7-3.4 .9-3.7-.1-1.8-.5-1.6-.7a3.3 3.3 0 0 1-1.6-5.1zM311.1 66.6a6.7 6.7 0 0 1 8.6 .4 2.2 2.2 0 0 1-1.6 3.2 6.5 6.5 0 0 1-7.3-1.4 1.77 1.77 0 0 1 .3-2.2zM450.2 79.3a3.9 3.9 0 0 1-1.7 3.3M450.4 79a3.1 3.1 0 0 1-2 4M454.1 78.8a1.53 1.53 0 0 0-1.1-1.3 1.53 1.53 0 0 0-1.6 .6 7.7 7.7 0 0 0-2.9 7.4 1.58 1.58 0 0 0 2.7 .2 8.8 8.8 0 0 0 2.9-5.1M454.1 78.8v1.8M456.4 74.5a3.9 3.9 0 0 1-1.6 3.3M456.7 74.2a3.1 3.1 0 0 1-2 4M460.4 73.9a1.59 1.59 0 0 0-1.3-1.2 1.59 1.59 0 0 0-1.6 .7 7.7 7.7 0 0 0-2.7 7.2 1.58 1.58 0 0 0 2.6 .2 8.8 8.8 0 0 0 3-5"/>
<path d="M460.4 73.9v1.9M462.6 69.6a3.9 3.9 0 0 1-1.6 3.3M462.9 69.3a3.1 3.1 0 0 1-2 4M466.1 64.1l-2.6-1.3-.9 .3-60.8 47.4a4.6 4.6 0 0 0-1.5 3.1l-.1 27.7 .4 .7 2.6 1.3M466.1 64.1h-.5l-.6 .3-60.7 47.3a4.5 4.5 0 0 0-1.5 3.2l-.1 27.4 .1 .7 .4 .3M466.1 64.1l.5 .8v4.2M466.6 70.9v20.7l-.2 1.3-6.4 19-1.8 4.1-1.9 3.8-2.9 4.9-3.5 4.8-3.6 4-3.9 3.3-3.7 2.3-3.5 1.3-3.3 .3-1.5-.2-1.6-.6M466.6 69.1v1.8M466.6 69.1a1.53 1.53 0 0 0-1.2-1.3 1.53 1.53 0 0 0-1.6 .6 7.7 7.7 0 0 0-2.8 7.4 1.58 1.58 0 0 0 2.7 .2 8.8 8.8 0 0 0 2.9-5.1M477 74.4h109.8M477 66.9h109.8M55.6 91.6a3.1 3.1 0 0 1 4.3-.1 3.1 3.1 0 0 1 .1 4.3l-1.6 4.2-.7 4.5 .4 4.4 .6 2.4 .8 2.1a5.3 5.3 0 0 1 1.1 4.4 3.1 3.1 0 0 1-3.1 1.9 3.1 3.1 0 0 1-2.8-2.4l-1.4-3.2-.9-3.1-.6-3.4-.1-3.3 .3-3.2 .8-3.4 1.4-3.5z"/>
<path d="M64.1 83.1l2.1-1.3 3.3-1.3 3.1-.8 3.5-.5h3.2l3 .4 3.2 .8 3 1.1a5.2 5.2 0 0 1 3.7 3.3 3.1 3.1 0 0 1-1.6 3.1 3.1 3.1 0 0 1-3.5-.4l-4.2-1.7-4.5-.6-4.4 .3-2.2 .6-2.4 .9a5.3 5.3 0 0 1-4.3 1 3 3 0 0 1-1-4.9zM95.5 91.5a3.1 3.1 0 0 1 5.2 1.5l1.1 2.3 1 3.1 .6 2.7 .3 2.9-.1 3-.4 3.3-.7 2.9-1.1 2.7a5.2 5.2 0 0 1-3.3 3.7 3.1 3.1 0 0 1-3.1-1.6 3.1 3.1 0 0 1 .4-3.5l1.6-4.2 .7-4.4-.3-4.5-.7-2.4-.8-2.1a5.3 5.3 0 0 1-1.1-4.3zM142.7 81.3v-13.6h-100a2.5 2.5 0 0 0-2.5 2.5v33.7l.3 1.7 9.1 15.8 2.3 3.6 2.3 2.6 2.4 2.2 2.5 2 2.8 1.8 3.4 1.6 3.5 1.2 3.9 .9 3.7 .3h4l3.5-.5 3.6-.9 3.8-1.5 3.3-1.7 2.9-2 2.6-2.3 2.4-2.5 2.9-4.1 7-11.9a5 5 0 0 1 4.3-2.5h26v-13.7M142.7 81.3a10 10 0 0 0-3.1 6.9 11.7 11.7 0 0 0 3.1 5.8M142.7 81.3h4.8v12.7h-4.8M145.5 94l-2.8 2.8M217.6 90.2h-5v30h5M220.8 90.2h5v30h-5M236.5 87.7l.1 20h-10.8M236.5 87.6v.1M271.2 80.9a2.04 2.04 0 0 0-.6 3l1.1 1.6 2.7 3 2.2 2 2.6 2 2.3 1.3 2.5 1.1 2.2 .6 2.1 .3a1.97 1.97 0 0 0 2.4-.9 4 4 0 0 0-3.2-4.6l-2.2-.1-2.1-.6-2.4-1.1-2.1-1.3M273.3 83.4l2 2.5 2.2 2.1 4.3 3.4 2.3 1.3 2.5 1 2.2 .6 2 .2"/>
<path d="M288.1 85.1l-3.6 2M306.9 89.6l-5.3 7.3-1.8 1.6-3 1.7M307.4 89.7a1.9 1.9 0 0 0-2.4 .6l-5.2 7.4-1.3 1.3-1.7 1.2M309 86.5a1.37 1.37 0 0 1 1.3 .7 1.37 1.37 0 0 1 0 1.4 1.4 1.4 0 0 1-1.3-2.1zM316.7 92.5l4.4 2.5M323.1 81.5l4.4 2.5M323.2 98.7l1.9 1.1 .9-.1M323.5 87.4a1.83 1.83 0 0 1 2.9-.4 4.3 4.3 0 0 1-3.3 5.5 1.95 1.95 0 0 1-1-2.8l.7-1.3zM326.5 92.8v6l-.5 .9M327.5 84a4.6 4.6 0 0 0-5.2 2.1l-1.2 1.6-.8 1.8a4.5 4.5 0 0 0 .8 5.5M327.5 84a4.6 4.6 0 0 1 .8 5.5l-.8 1.8-1 1.5a4.7 4.7 0 0 1-5.4 2.2M328.8 87.7l-.1 10-.3 .7-2.4 1.3"/>
<path d="M427.8 96.7a3.9 3.9 0 0 1-1.6 3.3M428.1 96.4a3.1 3.1 0 0 1-2 4M428.4 96.1a2.09 2.09 0 0 1 3-.7 6 6 0 0 1-1 6.1 3.4 3.4 0 0 1-3.6 2.1 3.6 3.6 0 0 1-.4-4.3 9 9 0 0 1 2-3.2zM434 91.9a3.9 3.9 0 0 1-1.6 3.3M434.3 91.6a3.1 3.1 0 0 1-2 4M434.6 91.2a2.1 2.1 0 0 1 3-.7 6 6 0 0 1-1 6.1 3.4 3.4 0 0 1-3.6 2.1 3.6 3.6 0 0 1-.4-4.2 9.1 9.1 0 0 1 2-3.3zM440.5 92.8l2.3-2.1 2.7-1.9 2.3-1.1 2.3-.7a1.41 1.41 0 0 1 2.1 .8 4.5 4.5 0 0 1-2.9 4.5l-2.6 .7-3 1.7-3 2.6-2.9 3.6a4.3 4.3 0 0 1-2.8 2.6 1.62 1.62 0 0 1-.7-2.3l.7-1.6 1.5-2.1zM440.7 93.9l-1.8 .6M449.8 87a4.1 4.1 0 0 1-3.9 4.2l-2.9 1.1-2.9 2.1-2.9 2.9-2.8 3.7M449.9 97.3l3.9 2M453.8 99.3l-1.5-.4-1.5 .1-1.6 .6-1.8 1.2-1.9 1.6-1.9 2.2-3 4.8-2 5.3-.6 2.6-.2 2.5 .2 2.4 .5 1.7 .8 1.4 1.2 .8M453.8 99.3l1 .7 .9 1.4 .6 1.8 .2 2.2-.2 2.2-.6 2.9-.9 2.8-1.2 2.7-1.3 2.4-1.6 2.4-1.8 2-1.7 1.6-1.7 1.1-2 .8-1.6 .2-1.4-.4"/>
<path d="M455.6 89.8l.8 2.5 .5 3.4-.1 3.3-.5 4.1M477 89.4h109.8M477 81.9h109.8M477 96.8h109.8M307.4 100.6a5.2 5.2 0 0 0 4.5 4.2l2.4 .4h2.2l2.4-.5 2-.8a4 4 0 0 0 2.3-3.3M391.1 104.7a5.6 5.6 0 0 0 5 4.6l1.9 .3h2l2.2-.3 1.9-.8a4.5 4.5 0 0 0 2.9-3.7M391.1 104.7a5.5 5.5 0 0 1 4.7-4.5l2.2-.3h2.2l2.2 .4 1.9 .7a4.5 4.5 0 0 1 2.7 3.8M391.1 104.7v13.9M391.2 118.4l-4.1 3.2M395 103.1a6.3 6.3 0 0 1 8.5 .6 2.48 2.48 0 0 1-1.9 3.5 6.1 6.1 0 0 1-7.1-1.6 2.03 2.03 0 0 1 .5-2.5zM407 104.8v1.7M421.6 101.6a3.9 3.9 0 0 1-1.6 3.3"/>
<path d="M421.8 101.3a3.1 3.1 0 0 1-1.9 4M422.2 100.9a2.09 2.09 0 0 1 3-.7 6 6 0 0 1-1.1 6.1 3.4 3.4 0 0 1-3.6 2.1 3.6 3.6 0 0 1-.3-4.2 9.1 9.1 0 0 1 2-3.3zM427.7 117.2l.6 1.8M430 109.9l-1.2 4.3-.5 4.1 .2 3.7 .9 2.8a3.4 3.4 0 0 1 0 4.5l-1 1.2M430.4 109.4a1.21 1.21 0 0 1 2.1-.2 10.6 10.6 0 0 1-.9 4.9l-.7 3.7-.2 3.1 .3 2.7 .9 2.5a3.4 3.4 0 0 1-.2 4.6 2 2 0 0 1-2.4 1.4l-.8-1.4-.8-2-.5-2.3-.2-2.5 .4-5.4 1.4-5.9a7.4 7.4 0 0 1 1.6-3.2zM446.1 109.7l-.7 2.2-1.2 1.8M446.5 109.4a2.39 2.39 0 0 1 3.1-1 5.4 5.4 0 0 1-.5 5.7 4.7 4.7 0 0 1-4 3.2 2.56 2.56 0 0 1-1-3.3l.9-2.5zM452.1 118.7a6.7 6.7 0 0 1-2.1 5.2l-3.3 4.1-3.6 3.2-3.4 2.2-3.4 1.2a1.41 1.41 0 0 1-2.1-.8 4.5 4.5 0 0 1 2.9-4.6l1.5-.3 1.5-.6 3.1-1.9M455.7 101.3l-.3-3.2-.8-2.6a3.4 3.4 0 0 1 .1-4.7 2.01 2.01 0 0 1 2.4-1.3l1 1.6 .7 1.8 .4 2.2 .2 2.4-.4 5.3-1.3 5.8a6 6 0 0 1-2.7 4.2M477 111.8h109.8M477 104.3h109.8M64 123a3.3 3.3 0 0 1 4.6 0l4.2 1.6 4.4 .6 4.5-.4 4.3-1.4a5.4 5.4 0 0 1 4.3-1.1 3.1 3.1 0 0 1 1.9 3.1 3.1 3.1 0 0 1-2.3 2.8l-2.8 1.2-2.8 .9-2.7 .6-3 .3-3-.1-2.7-.4-2.9-.7-3.1-1.2a5.2 5.2 0 0 1-3.7-3.2l.1-1.3z"/>
<path d="M387.1 121.6a4.7 4.7 0 0 0-.2 5.8l1.6 2.2a5.6 5.6 0 0 0 6.1 2.3l.3-.3M387.1 121.6a4.6 4.6 0 0 1 5.7 1.2l1.8 2a5.6 5.6 0 0 1 .6 6.6l-.3 .2M388.9 124.1a2.77 2.77 0 0 1 3.7 1.2 2.81 2.81 0 0 1 .4 4 3.6 3.6 0 0 1-4.2-2.5l-.4-1.5zM391 131.6v4.5a5.5 5.5 0 0 0 4.8 4.5l2.2 .4h2.2M392.5 125.2l.7 1M399.1 128.4l-4.2 3.2M419.8 131.1l4.5 6.1 1.4 1.1 3.1 1.6M428.8 139.9l-1.4-.9-1.3-1.2-4.5-6.3a1.76 1.76 0 0 0-2.7 .1l-14.6 11.4-.6 .4-.5-.1M436.5 124.2l4 1.9M445 125.8l-2.6 2.7-2.8 2.2-2.6 1.6-2.8 1M477 166.5h110M495 166.5v21.5"/>
<path d="M513 166.5v21.5M531 166.5v21.5M549 166.5v21.5M567 166.5v21.5M40.2 195.2v.1h9.4M42.6 192.8h4.5M42.6 192.1h4.5M50.2 195.3h9.4M52.6 192.8h4.5M52.6 192.1h4.5M60.2 195.3h9.4M62.6 192.8h4.5"/>
<path d="M62.6 192.1h4.5M86 195.3h9.5M88.5 192.8h4.5M88.5 192.1h4.5M96 195.3h9.5M98.5 192.8h4.5M98.5 192.1h4.5M106 195.3h9.5M108.5 192.8h4.5M108.5 192.1h4.5M129.8 190.4a7.9 7.9 0 0 0 10 0v1.7h-10zM477 188h110"/>
<path d="M477 203h110M477 213h110M492 203v17.5M507 203v17.5M522 203v17.5M537 203v17.5M552 203v17.5M569.5 203v17.5M477 220.5h110M40.2 256.6h102.5v3.2h-102.5zM58.5 259.8l4.2 4.2M62.7 256.6v-5h30v5"/>
<path d="M62.7 259.8v5h30v-5M62.7 252.4l-4.2 4.2M92.7 252.4l4.3 4.2M97 259.8l-4.3 4.2M130.8 259.8v1.1a7.9 7.9 0 0 1 8 0v-1.1M234.3 259.8h6M234.3 256.6h6M241 259.8h4.3v4.2zM241 256.6l4.3-4.2v4.2zM255.3 259.8h10M255.3 256.6h10M255.3 251.6h10"/>
<path d="M275.3 252.4l4.2 4.2h-4.2zM279.5 259.8l-4.2 4.2v-4.2h22.5M280.3 256.6h6M477 243h110M139.5 261.4a7.9 7.9 0 0 1 0 12.7M139.5 261.4l-2.2-1.2 3.5 1.2M139.5 274.1l-2.2 1.1 3.5-1.1M139.5 261.4h8v12.7h-8M255.3 264.8h10M377.2 263v9.5M395.9 272.5l1.3-.2 1.2 .2M395.9 275.7h2.5"/>
<path d="M417.2 263v9.5M477 270.5h110M477 278h110M477 285.5h110M551.5 285.5v15M477 306.5h110M477 300.5h110M130 320.4h9.5M139.5 337.1a4.8 4.8 0 0 0 0 6.6M142.7 337.1a7.9 7.9 0 0 0 0 6.6M142.7 331.2l2.8 2.9h-2.8zM147.5 337.1v6.6"/>
<path d="M142.7 346.8h2.8l-2.8 2.8zM477 341.5h110M130 360.4h9.5M477 366.5h110M477 396.5h110M477 381.5h110M509.5 396.5v6M542 396.5v16M477 402.5h110M547.6 406.7l4-1.3v4l-4-1.2zM567 402.5v10"/>
<circle cx="44.8" cy="76.4" r="2.25"/>
<circle cx="54.8" cy="76.4" r="2.25"/>
<circle cx="64.8" cy="76.4" r="2.25"/>
<circle cx="90.7" cy="76.4" r="2.25"/>
<circle cx="100.7" cy="76.4" r="2.25"/>
<circle cx="110.7" cy="76.4" r="2.25"/>
<circle cx="134.8" cy="87.7" r="1.23"/>
<circle cx="77.7" cy="105.2" r="5"/>
<circle cx="77.7" cy="105.2" r="15"/>
<circle cx="134.8" cy="267.7" r="7.9"/>
<circle cx="134.8" cy="267.7" r="4.8"/>
<circle cx="397.2" cy="267.7" r="3.3"/>
<circle cx="134.8" cy="340.4" r="1.23"/>
<circle cx="557.6" cy="407.4" r="1.25"/>
<circle cx="557.7" cy="407.4" r="2.5"/>
</g>
<g fill="none" stroke="#000" stroke-width="1" stroke-linecap="butt">
<path d="M273.1 59.1l1.5-.6 1.9-.1 2 .5 2.1 1 2 1.3 2 1.9 2 2.4 1.5 2.3 1.3 2.7 1.1 2.9 .5 2.7 .2 2.3-.3 2.3-.6 1.8-1 1.5-1.2 1.1M30.4 76.4h5M173 76.4h5M307.4 68v32.6M323.2 68v13.6M323.1 81.5h-.1a22.1 22.1 0 0 0-8.4 5.8 3.1 3.1 0 0 0 .9 4.2l1.2 1M323.2 95.2v5.4M449.9 97.3l-1.4-.4-1.7 .2-1.8 .7-1.9 1.3-1.8 1.7-1.7 1.9-1.7 2.6-1.3 2.4-1.1 2.5-.9 2.7-.6 2.7-.1 2.3 .2 2.4 .4 1.6 .9 1.4 1.1 .9M391.2 118.4l.2-.1a23.4 23.4 0 0 1 8.9 5.1M400.3 127.2l-1.2 1.2M77.7 235.6v5M134.8 235.5v5"/>
<path d="M77.7 272.5v5M118.4 267.7h5M146.3 267.7h5M134.8 281.4v5"/>
</g>
<path d="M377.1 259.8h40" fill="none" stroke="#000" stroke-width="1.4" stroke-linecap="butt"/>
<g font-size="7.2">
<text x="485" y="230.4">MATAR FILOS CORTANTES</text>
<text x="485" y="239.1">Y REBABAS</text>
<text x="532.7" y="239.1">0.5X45°</text>
</g>
<g font-size="6.4">
<text x="485.6" y="251.2">FABRICAR</text>
<text x="485.2" y="258.3">1x COMO SE MUESTRA</text>
<text x="485.3" y="266.3">1x</text>
<text x="498" y="266.4">VISTA ESPEJO</text>
</g>
<text font-size="5.1" x="504.4" y="129.1">ACABADO/TRATAMIENTO:</text>
<g font-size="5">
<text x="483.8" y="12.5">MATERIAL CONJUNTO ARMADO/SOLDADO</text>
<text x="303.1" y="27.4">1.1</text>
<text x="54.1" y="41.5">32.9</text>
<text x="90.8" y="45.4">33</text>
<text x="59.1" y="49.1">22.9</text>
<text x="85.8" y="53.8">23</text>
<text x="57.4" y="56.7">12.9</text>
<text x="80.8" y="61.6">13</text>
<text x="352.1" y="73.4">1.3</text>
<text x="35.5" y="89.7">A</text>
<text x="178.2" y="89.7">A</text>
<text x="257.1" y="105.4">1.4</text>
<text x="520" y="137.9">PAVONADO</text>
<text x="330.1" y="140.4">1.2</text>
<text x="102.9" y="151.1">57</text>
<text x="196.5" y="161" transform="rotate(-90 196.5 161)">( 17.5 )</text>
<text x="12.1" y="188.2">( 2.5 )</text>
<text x="152.2" y="203.8">(</text>
<text x="160" y="203.8">1/8</text>
<text x="174.1" y="203.8">)</text>
<text x="40.1" y="207.3">90</text>
<text x="37.7" y="215.8">(6X)</text>
<text x="62.7" y="213.2">VISTA CORTE SECCIÓN A-A</text>
<text x="64.4" y="235.5">B</text>
<text x="121.4" y="235.4">C</text>
<text x="379.8" y="249.2">( 20 )</text>
<text x="7.1" y="252.6">(</text>
<text x="14.8" y="252.6">3/16</text>
<text x="32.6" y="252.6">)</text>
<text x="123.5" y="254.4">D</text>
<text x="151.4" y="254.4">D</text>
<text x="14.3" y="261.1">(2X)</text>
<text x="188.7" y="259.9">(</text>
<text x="196.5" y="259.9">17/32</text>
<text x="218" y="259.9">)</text>
<text x="342.8" y="267.9">(</text>
<text x="350.6" y="267.9">1/8</text>
<text x="364.6" y="267.9">)</text>
<text x="64.4" y="272.4">B</text>
<text x="121.4" y="281.3">C</text>
<text x="232" y="280">10 H7</text>
<text x="68.5" y="287.8">(</text>
<text x="76.1" y="287.8">30 )</text>
<text x="365.7" y="293.5">VISTA CORTE SECCIÓN C-C</text>
<text x="217.3" y="299.5">VISTA CORTE SECCIÓN B-B</text>
<text x="16.9" y="306.3">( 22.5 )</text>
<text x="128.3" y="309.3">( 8 )</text>
<text x="174.3" y="342.2">(</text>
<text x="185.7" y="342.2">1/2</text>
<text x="199.7" y="342.2">)</text>
<text x="100.9" y="366.8">3/8</text>
<text x="116.1" y="366.8">H7</text>
<text x="97.4" y="375.4">(</text>
<text x="108.8" y="375.4">5/8</text>
<text x="122.8" y="375.4">)</text>
<text x="96.7" y="387.8">VISTA CORTE SECCIÓN D-D</text>
</g>
<g font-size="5" fill="#804000">
<text x="30.2" y="177.9">M5 (6X)</text>
<text x="412.5" y="283.3">M3</text>
<text x="156.5" y="342.2">M8</text>
</g>
<g font-size="4.7">
<text x="478.5" y="348.8">ESTE DISEÑO SE ENCUETRA PROTEGIDO</text>
<text x="478.5" y="354.4">POR EL ACUERDO DE</text>
<text x="478.5" y="360">CONFIDENCIALIDAD KOTEOS-CLIENTE</text>
</g>
<g font-size="3.6">
<text x="480.5" y="19.8">N°</text>
<text x="490" y="19.9">CANT</text>
<text x="503.5" y="19.4">MATERIAL</text>
<text x="170.7" y="48.6">SOLDADURA</text>
<text x="170.7" y="53">3mm</text>
<text x="95.7" y="173.8">SOLDADURA</text>
<text x="95.7" y="178.1">3mm</text>
<text x="484.8" y="179.5">s</text>
<text x="502.3" y="179.5">t</text>
<text x="521.3" y="179.5">u</text>
<text x="538.3" y="179.5">v</text>
<text x="557.8" y="179.5">w</text>
<text x="577.3" y="179.5">x</text>
<text x="287.3" y="236.1">SOLDADURA</text>
<text x="98.7" y="243.1">SOLDADURA</text>
<text x="287.3" y="240.4">3mm</text>
<text x="433.7" y="244.1">SOLDADURA</text>
<text x="98.7" y="247.4">3mm</text>
<text x="433.7" y="248.4">3mm</text>
<text x="479.9" y="275.4">FECHA:</text>
<text x="530" y="275.5">04/10/2024</text>
<text x="480" y="283.3">DIBUJÓ:</text>
<text x="532.4" y="282.9">S.V.M.B.</text>
<text x="480" y="290.5">PROYECTO:</text>
<text x="561" y="290">PAQUETE:</text>
<text x="500.5" y="297.5">1360_LEXA_WS</text>
<text x="567.6" y="298">-</text>
<text x="479.6" y="304.5">PESO APROXIMADO:</text>
<text x="518" y="304.5">0.207 kg</text>
<text x="160.7" y="317.4">SOLDADURA</text>
<text x="160.7" y="321.7">3mm</text>
<text x="533" y="336.7">TEL: +52 (222) 889 8587</text>
<text x="479.8" y="370.8">CLIENTE:</text>
<text x="540.7" y="371">KOTEMAH</text>
<text x="479.5" y="378.8">PROY. CLIENTE:</text>
<text x="543.9" y="378.7">1360</text>
<text x="479.8" y="385.8">DESCRIPCION DE PIEZA:</text>
<text x="519.4" y="391.9">CONJUNTO BASE</text>
<text x="478.5" y="400.5">DIMENSIÓN: mm</text>
<text x="510.5" y="400.7">ESCALA:</text>
<text x="528.2" y="400.7">1:1</text>
<text x="542.6" y="401">FORMATO DE HOJA: A2</text>
<text x="478.3" y="406.4">No. DE PIEZA</text>
<text x="572.9" y="406.1">HOJA</text>
<text x="491.7" y="410.6">1360.000.001.000</text>
<text x="575.2" y="410.6">01</text>
</g>
<g font-size="2.9">
<text x="486.4" y="169.9">roh</text>
<text x="501.9" y="173.1">Rz100</text>
<text x="521.4" y="173.1">Rz40</text>
<text x="539.9" y="173.1">Rz25</text>
<text x="557.9" y="173.1">Rz10</text>
<text x="575.9" y="173.1">Rz6.3</text>
<text x="480" y="192.8">TOLERANCIA PARA BARRENOS</text>
<text x="525.1" y="192.8">SIMPLES, ROSCADOS Y CAJAS</text>
<text x="575.4" y="192.8">± 0.2</text>
<text x="480" y="199.7">TOLERANCIA PARA BARRENOS H7 ±0.02</text>
</g>
<g font-size="2.5">
<text x="530" y="17.8">DIMENSIONES DEL MATERIAL mm x in.</text>
<text x="538.3" y="20.8">(Largo X Ancho X Esp.)</text>
<text x="480.7" y="26.4">1.1</text>
<text x="493.2" y="26.4">1</text>
<text x="509.3" y="26.8">A36</text>
<text x="534.3" y="26.6">PLACA 95 mm X 75 mm X 1/8''</text>
<text x="480.7" y="33.9">1.2</text>
<text x="493.2" y="33.9">1</text>
<text x="504.8" y="34.3">AISI 1018</text>
<text x="538.1" y="34.1">REDONDO Ø5/8'' X 40 mm</text>
<text x="480.7" y="41.4">1.3</text>
<text x="493.2" y="41.4">1</text>
<text x="509.3" y="41.8">A36</text>
<text x="538.8" y="41.6">REDONDO Ø1/2'' X 6 mm</text>
<text x="480.7" y="48.8">1.4</text>
<text x="493.2" y="48.8">2</text>
<text x="509.3" y="49.3">A36</text>
<text x="537.3" y="49.1">REDONDO Ø30 mm X 3/16''</text>
<text x="482.2" y="56.3">-</text>
<text x="493.2" y="56.3">-</text>
<text x="510.8" y="56.7">-</text>
<text x="554" y="56.6">-</text>
<text x="482.2" y="63.8">-</text>
<text x="493.2" y="63.8">-</text>
<text x="510.8" y="64.2">-</text>
<text x="554" y="64">-</text>
<text x="482.2" y="71.3">-</text>
<text x="493.2" y="71.3">-</text>
<text x="510.8" y="71.7">-</text>
<text x="554" y="71.5">-</text>
<text x="482.2" y="78.8">-</text>
<text x="493.2" y="78.8">-</text>
<text x="510.8" y="79.2">-</text>
<text x="554" y="79">-</text>
<text x="482.2" y="86.3">-</text>
<text x="493.2" y="86.3">-</text>
<text x="510.8" y="86.7">-</text>
<text x="554" y="86.5">-</text>
<text x="482.2" y="93.8">-</text>
<text x="493.2" y="93.8">-</text>
<text x="510.8" y="94.2">-</text>
<text x="554" y="94">-</text>
<text x="482.2" y="101.3">-</text>
<text x="493.2" y="101.3">-</text>
<text x="510.8" y="101.7">-</text>
<text x="554" y="101.5">-</text>
<text x="482.2" y="108.7">-</text>
<text x="493.2" y="108.7">-</text>
<text x="510.8" y="109.2">-</text>
<text x="554" y="109">-</text>
<text x="482.2" y="116.2">-</text>
<text x="493.2" y="116.2">-</text>
<text x="510.8" y="116.6">-</text>
<text x="554" y="116.4">-</text>
<text x="479" y="207.4">DE: 0.5</text>
<text x="494" y="207.4">DE:</text>
<text x="503.1" y="207.4">6</text>
<text x="509" y="207.4">DE:</text>
<text x="516.6" y="207.4">30</text>
<text x="524" y="207.4">DE: 120</text>
<text x="539" y="207.4">DE:</text>
<text x="546.6" y="207.4">315</text>
<text x="554.5" y="207.4">DE: 1000</text>
<text x="572" y="207.4">DE: 2000</text>
<text x="479" y="210.5">A:</text>
<text x="486.6" y="210.5">6</text>
<text x="494" y="210.5">A:</text>
<text x="501.6" y="210.5">30</text>
<text x="509" y="210.5">A:</text>
<text x="515.1" y="210.5">120</text>
<text x="524" y="210.5">A:</text>
<text x="530.1" y="210.5">315</text>
<text x="539" y="210.5">A:</text>
<text x="545.1" y="210.5">1000</text>
<text x="554.5" y="210.5">A:</text>
<text x="560.6" y="210.5">2000</text>
<text x="572" y="210.5">A:</text>
<text x="578.1" y="210.5">4000</text>
<text x="481" y="217.9">±0.1</text>
<text x="496" y="217.9">±0.2</text>
<text x="511" y="217.9">±0.3</text>
<text x="526" y="217.9">±0.5</text>
<text x="541" y="217.9">±0.8</text>
<text x="557" y="217.9">±1.2</text>
<text x="576.5" y="217.9">±2</text>
</g>
</svg>
